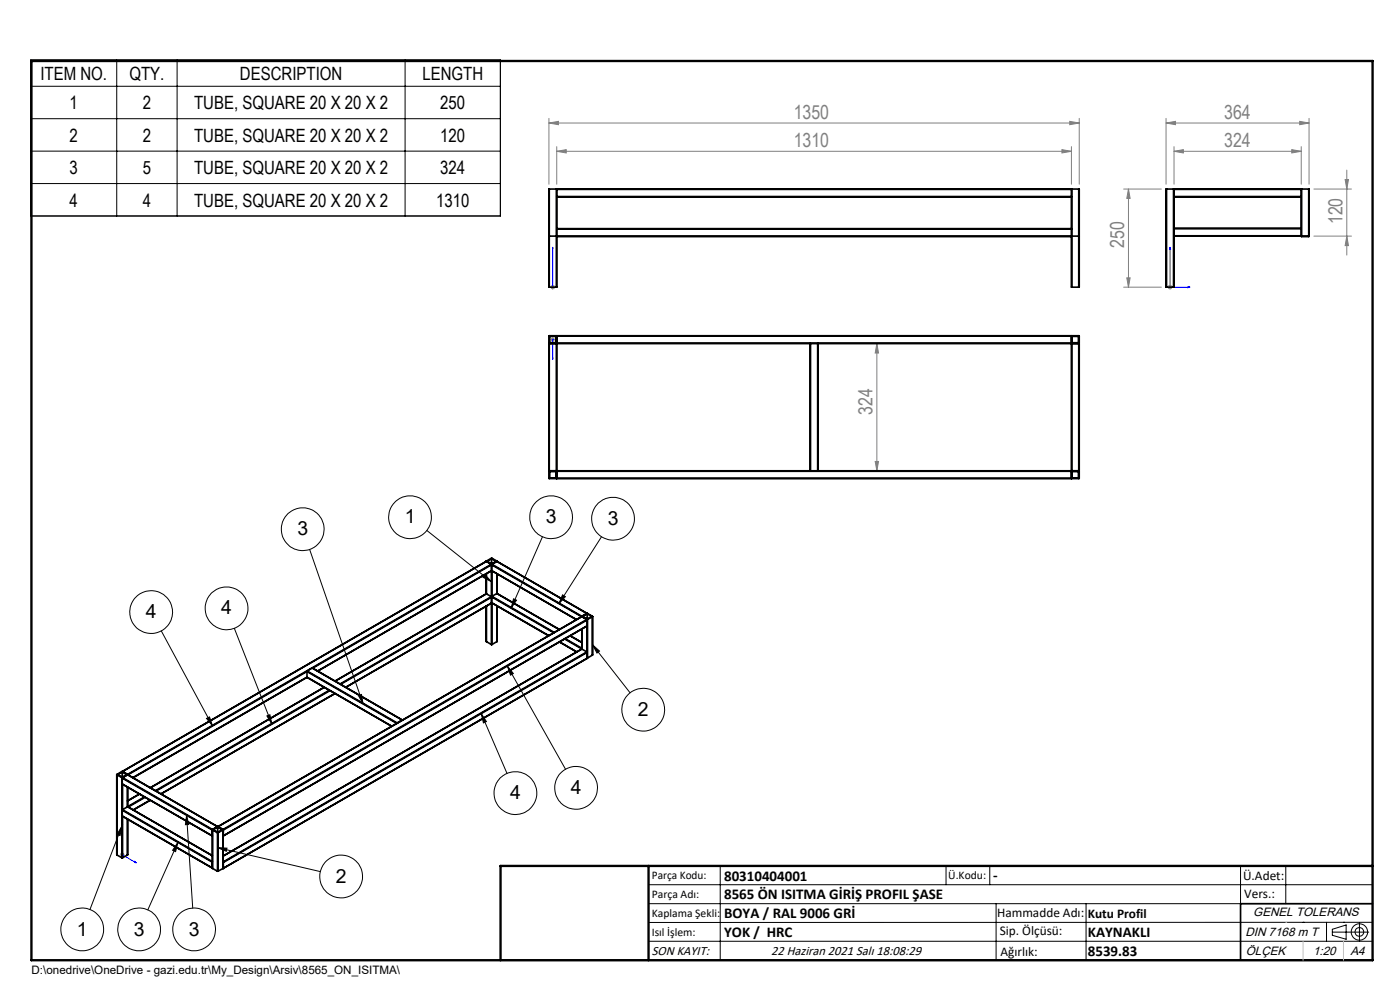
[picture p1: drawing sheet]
<svg xmlns="http://www.w3.org/2000/svg" width="297mm" height="210mm" viewBox="0 0 297 210" stroke-linecap="round" stroke-linejoin="round" font-family="sans-serif">
<g fill="none" stroke="#000" stroke-width=".21">
<path d="M6.5 12.7h99.7v33.1h-99.7zM6.5 18.3h99.7M24.8 12.7v33.1M37.6 12.7v33.1M85.9 12.7v33.1M6.5 25.2h99.7M6.5 32.1h99.7M6.5 38.9h99.7M65.7 116.5l11.3 32.8M90.6 112.5l13.6 10.9M115.1 113.9l-6.7 15.1M127.6 113.9l-9 14.1"/>
<path d="M34.2 133.8l10.9 20.2M49.7 133.3l8 20.3M102.9 121.9l1.3 1.5-1.8-1zM108.9 127l.7 .3-1.2 1.7zM119.3 126.2l.6 .4-1.3 1.4zM125.7 136.8l8 10.2M125.7 136.8l1.5 1.3-.6 .4zM43.8 152.4l.7-.3 .6 1.9zM56.6 151.9l.7-.3 .4 2zM76 147.5l.7-.2 .3 2zM102.1 151.4l5.5 12.7M102.1 151.4l1.1 1.7-.6 .2z"/>
<path d="M107.6 141.3l1.3 1.6-.6 .3zM107.6 141.3l12.4 21.9M25.9 175.3l-6.8 17.6M25.9 175.3l-.4 1.9-.7-.2zM37.7 178.7l-6.3 14.3M37.7 178.7l-.4 1.9-.7-.2zM39.6 172.9l1.3 19.7M39.6 172.9l.4 2h-.7zM46.1 179.8l21.8 5.1M46.1 179.8l2.1 .1-.2 .7zM137.6 187.7h153.6M137.6 191.7h153.6"/>
<path d="M137.6 199.7h153.6M152.8 183.7v20M200.7 183.7v4M210 183.7v4M211.3 191.7v12M230.4 191.7v12M263.2 183.7v20M272.8 183.7v8M276.4 195.6h.1M281.4 195.6v4.1M282.6 197.7h7.8M282.6 197.1l3-.9v3l-3-.8z"/>
<path d="M285 195.6h.1M288.4 195.8v3.8M291.2 195.6l-153.6 .1"/>
<circle cx="64.2" cy="112.2" r="4.5"/>
<circle cx="87" cy="109.7" r="4.5"/>
<circle cx="116.9" cy="109.7" r="4.5"/>
<circle cx="130" cy="110" r="4.5"/>
<circle cx="32.1" cy="129.8" r="4.5"/>
<circle cx="48.1" cy="129" r="4.5"/>
<circle cx="136.4" cy="150.6" r="4.5"/>
<circle cx="109.3" cy="168.2" r="4.5"/>
<circle cx="122.2" cy="167.1" r="4.5"/>
<circle cx="17.5" cy="197.2" r="4.5"/>
<circle cx="29.5" cy="197.2" r="4.5"/>
<circle cx="41.2" cy="197.1" r="4.5"/>
<circle cx="72.4" cy="185.9" r="4.5"/>
<circle cx="288.4" cy="197.7" r="1.74"/>
<circle cx="288.4" cy="197.7" r=".93"/>
</g>
<g fill="none" stroke="#00f" stroke-width=".21">
<path d="M117.3 52.4v.5v-.5M117.3 52.4v8.5M248.2 52.4l.1 .5h-.2zM248.2 52.4v8.5h4.2M117.3 76.3v-.5v.5M117.3 71.9v.2zM117.3 60.8v.2zM117.3 72h.1M117.3 60.9h.1M117.3 72v4.3M252 60.8l.4 .1-.4 .1zM25.9 174.4l.1 .4-.1-.1z"/>
<path d="M25.9 174.4v6.9l3 1.7M28.6 182.8l.3 .2-.3-.1z"/>
</g>
<g fill="none" stroke="#808080" stroke-width=".21">
<path d="M116.5 26.1l2-.4v.7zM116.5 25.1v14M116.5 26.1h112.5M118.1 32.1l2-.4v.7zM118.1 31.1v8M118.1 32.1h109.2M225.3 31.7l2 .4-2 .3zM226.9 25.7l2.1 .4-2.1 .3zM227.3 31.1v8M229 25.1v14M247.4 26.1l2-.4v.7zM247.4 26.1h30.3"/>
<path d="M247.4 25.1v14M249.1 32.1l1.9-.4v.7zM249.1 32.1h26.9M249.1 31.1v8M274 31.7l2 .4-2 .3zM275.7 25.7l2 .4-2 .3zM276 31.1v8M277.7 25.1v14M285.4 38.1h.7l-.4 2zM285.7 36.1v18M238.4 40.1h8M239 58.9h.7l-.3 2z"/>
<path d="M239.4 40.1l.3 2h-.7zM239.4 40.1v20.8M278.7 50.1h8M278.7 40.1h8M285.7 50.1l.4 2h-.7zM116.8 72h1M116.8 60.9h1M116.9 71.7l.7 .7M116.9 60.6l.7 .7M117.3 60.4v1M117.3 71.5v1M117.6 71.7l-.7 .7"/>
<path d="M117.6 60.6l-.7 .7M186 72.9l.4 2h-.7zM186 72.9v27M238.4 60.9h8M247.7 60.9h1M247.9 60.6l.7 .7M248.2 60.4v1M248.6 60.6l-.7 .7M185.7 97.9h.7l-.4 2zM25.4 181.3h1M25.6 181l.7 .7M25.9 180.8v1"/>
<path d="M26.3 181l-.7 .7"/>
</g>
<path d="M291.2 191.7h-28v12M106.2 203.7h185" fill="none" stroke="#000" stroke-width=".35"/>
<path d="M6.7 12.9h284.5v190.8h-284.5zM137.6 183.7v20M291.2 183.7h-185v20" fill="none" stroke="#000" stroke-width=".5"/>
<path d="M272.8 195.6h.1M276.4 199.7v4M285 199.7v4" fill="none" stroke="#c0c0c0" stroke-width=".21"/>
<path d="M43.8 152.4l.7-.3 .6 1.9zM56.6 151.9l.7-.3 .4 2zM76 147.5l.7-.2 .3 2zM125.7 136.8l1.5 1.3-.6 .4zM102.1 151.4l1.1 1.7-.6 .2zM107.6 141.3l1.3 1.6-.6 .3zM119.3 126.2l.6 .4-1.3 1.4zM108.9 127l.7 .3-1.2 1.7zM102.9 121.9l1.3 1.5-1.8-1zM46.1 179.8l2.1 .1-.2 .7zM25.9 175.3l-.4 1.9-.7-.2zM37.7 178.7l-.4 1.9-.7-.2zM39.6 172.9l.4 2h-.7z" fill="#000"/>
<g fill="#00f">
<path d="M28.6 182.8l.3 .2-.3-.1zM25.9 174.4l.1 .4-.1-.1z"/>
<path d="M117.3 75.8v.5zM117.3 71.9v.2z"/>
<path d="M117.3 60.8v.2zM117.3 52.4v.5z"/>
<path d="M252 60.8l.4 .1-.4 .1zM248.2 52.4l.1 .5h-.2z"/>
</g>
<g fill="#808080">
<path d="M225.3 31.7l2 .4-2 .3zM118.1 32.1l2-.4v.7zM226.9 25.7l2.1 .4-2.1 .3zM116.5 26.1l2-.4v.7zM275.7 25.7l2 .4-2 .3zM247.4 26.1l2-.4v.7z"/>
<path d="M249.1 32.1l1.9-.4v.7zM274 31.7l2 .4-2 .3z"/>
<path d="M285.7 50.1l.4 2h-.7zM285.4 38.1h.7l-.4 2z"/>
<path d="M186 72.9l.4 2h-.7zM185.7 97.9h.7l-.4 2zM239.4 40.1l.3 2h-.7zM239 58.9h.7l-.3 2z"/>
</g>
<g fill="none" stroke="#000" stroke-width=".35">
<path d="M116.5 50.1h1.6M116.5 40.1v20.8M116.5 40.1h1.5M118 40.1h.1M118 40.1v20.8M118.1 50.2l-.1 10.7M118.1 40.1v.1M118.1 41.7v.1M118.1 50.1v.1M118.1 48.5v.1M118.1 40.2v1.5M118.1 41.8v6.7"/>
<path d="M118.1 48.6v1.5M118.1 40.1h109.2M118.1 50.1h109.2M118.1 40.2h109.2M118.1 41.7h109.2M118.1 41.8h109.2M118.1 48.6h109.2M118.1 50.2h109.2M118.1 48.5h109.2M227.3 50.2l.1 10.7M227.3 50.1h1.7M227.3 40.1h.1"/>
<path d="M227.3 40.1v.1M227.3 41.7v.1M227.3 50.1v.1M227.3 48.5v.1M227.3 40.2v1.5M227.3 41.8v6.7M227.3 48.6v1.5M227.4 40.1h1.4M227.4 40.1v20.8M228.8 40.1v20.8M247.5 40.1v20.8M247.5 40.1h1.5"/>
<path d="M249 40.1h.1M249 40.1v20.8M249.1 50.1l-.1 10.8M249.1 48.4v.1M249.1 50v.1M249.1 41.7v.1M249.1 40.1v.1M249.1 40.1h26.9M249.1 50.1h26.9M249.1 40.2h26.9M249.1 41.7h26.9M249.1 41.8h26.9"/>
<path d="M249.1 48.5h26.9M249.1 40.2v1.5M249.1 41.8v6.6M249.1 48.5v1.5M249.1 48.4h26.9M249.1 50h26.9M276 50.1h.1M276 40.1h.1M276 48.4v.1M276 50v.1M276 41.7v.1M276 40.1v.1"/>
<path d="M276 50.1h1.7M276 40.2v1.5M276 41.8v6.6M276 48.5v1.5M276.1 40.1h1.5M276.1 50.1h1.5M276.1 40.1v10M277.6 50.1h.1M277.6 40.1l.1 10M277.6 40.1v10M116.5 60.9h1.5M116.5 72.9v27"/>
<path d="M116.5 72.9h1.5M116.6 71.4h1.3v1.3h-1.3zM118 72.9h.1M118 72.9v27M118.1 72.8l-.1 .1M118.1 71.3l-1.6-.1v1.7M118.1 71.3h109.2M118.1 72.8v.1M118.1 71.3v1.5M118.1 72.9v27M118.1 72.9h53.8M118.1 72.8h109.2"/>
<path d="M171.9 72.9h.1M171.9 72.9v27M171.9 72.9h1.6M173.5 72.9h.1M173.5 72.9v27M173.5 72.9h53.8M227.3 71.3h1.7l-.2 1.6M227.3 72.8l.1 .1M227.3 72.9h.1M227.3 72.8v.1M227.3 71.3v1.5M227.3 72.9v27"/>
<path d="M227.4 60.9h1.4M227.4 72.9v27M227.4 72.9h1.4M227.4 71.4h1.4v1.3h-1.4zM228.8 72.9v27M247.5 60.9h1.5M116.5 99.9v1.6h1.6M116.5 99.9h1.5M118 99.9l.1 .1M118 99.9h.1M118.1 99.9v.1M118.1 100v1.5"/>
<path d="M118.1 99.9h53.8M118.1 100h109.2M171.9 99.9h.1M171.9 99.9h1.6M173.5 99.9h.1M173.5 99.9h53.8M227.3 99.9h.1M227.3 99.9v.1M227.3 100v1.5M227.4 99.9l-.1 .1M227.4 99.9h1.4M228.8 99.9l.2 1.6h-1.7"/>
<path d="M103.2 119.1h.1M103.2 119.1l1.1-.7 1.1 .7M103.2 119.1l-77.2 44.5M103.2 119.1l1 .6M104.2 119.7h.2M104.2 119.7l.1 .1M104.2 119.7l-77.1 44.6M104.3 118.5l-.9 .6 .9 .5M104.3 118.5l.9 .6-.9 .5M104.3 118.5v1.1M104.3 119.8v1.2M104.3 119.8l19.1 11"/>
<path d="M104.3 119.8l-38 21.9M104.4 119.7l-.1 .1M104.4 119.7l19 11M105.4 119.1h.1M105.4 119.1l-1 .6M105.4 119.1l19.1 11M116.6 100h1.3v1.4h-1.3zM118.1 101.5h109.2M227.4 100h1.4v1.4h-1.4zM103.2 128.6v7.5M103.2 121.7v4.3M103.2 136.1l1 .6"/>
<path d="M103.2 126l1 .6M104.2 136.7h.2M104.2 126.6l.1 .1-32.1 18.5M104.2 128v8.7M104.2 126.6l-32.1 18.5M104.3 121v.1M104.3 121v6.9M104.3 127.9h.1M104.3 121l18 10.4M104.3 121l-36.9 21.4M104.3 127.9l-31 17.9M104.4 126.5l-.1 .1 13.2 7.6"/>
<path d="M104.4 121.1v5.4M104.4 127.9v8.8M104.4 126.5l13.2 7.7M105.4 125.9h.1M105.4 121.7v4.2M105.4 136.1l-1 .6M105.4 125.9l-1 .6M105.4 125.9l13.2 7.7M105.4 136.1h.1M105.4 128.5v7.6M105.4 125.9l13.3 7.6M116.4 134.8l-12.1-7 12.1 7.1"/>
<path d="M118.7 136.2l3.6 2.1M119.9 135.5l3.5 2v.1l-3.6-2.1M120.9 134.9l2.5 1.4M121 134.9l2.4 1.4M123.4 130.8l-77.2 44.6-19.1-11M123.4 130.8h.1M123.4 137.7h.1M123.4 130.7v.1M123.4 133.4v4.3M123.4 137.7l-76.1 43.9M123.4 130.8l1.1 .6M123.4 130.8l-77.2 44.6"/>
<path d="M123.4 137.7l1.1 .6M124.5 130.1l1.2 .7M124.5 131.4h.1M124.5 131.4l.1 .1M124.5 138.3l.1 .1M124.5 130.1l-1.1 .6M124.5 131.4l-77.2 44.6M124.5 132.8v5.5M124.5 138.3l-77.2 44.5M124.6 139.6h.1M124.6 131.5l-77.2 44.6-.1-.1M124.6 132.7l-77.2 44.6"/>
<path d="M124.6 132.7v.1M124.6 138.4l-77.3 44.5M124.6 139.6v.1M124.6 139.7l-77.3 44.5M124.6 130.2l.9 .6-.9 .5M124.6 130.2l-1 .6 1 .5M124.6 130.2v1.1M124.6 131.5v1.2M124.6 138.4v1.2M124.6 131.4v8.2M125.7 130.8v8.2l-1.1 .6M125.7 130.8l-1.1 .6"/>
<path d="M65.1 143.6l-36.9 21.4M65.1 143.6l18 10.4M65.1 142.4v1.2M65.1 142.4l19.1 11M65.1 142.4l-38 22M65.2 142.3l-.1 .1M65.2 142.3l19 11M66.2 141.7l19.1 11M66.2 141.7l-1 .6M68.8 145.8l-36.9 21.3M69.8 146.4l-36.9 21.3M70 146.5l-36.9 21.3"/>
<path d="M71 144.5l32.2-18.5zM71 147.1l-36.9 21.3M84.2 153.3v.1M85.3 152.7l-1.1 .6M24.8 164.3v17.1M24.8 164.4l1.1 .6M24.8 164.4v17M25.9 165h.1M25.9 165v17M25.9 171.9l19.1 10.9M25.9 173.1l19.1 11zM25.9 165.1l19.1 11 .1-.1"/>
<path d="M25.9 166.3l19.1 11M25.9 166.3h.1M25.9 163.8l-.9 .5 .9 .5M25.9 163.8l1 .5-1 .5M25.9 163.8v1M25.9 165.1v1.2M25.9 171.9v1.2M26 163.6l-1.2 .8M26 171.8l-.1 .1M26 165l-.1 .1M26 163.6l1.1 .7M26 165l19.1 11"/>
<path d="M26 166.3v5.5M26 173.1v8.9M26 171.8l19 11M27.1 164.3h.1M27.1 164.3v.1M27.1 171.1h.1M27.1 167v4.1M27.1 173.8v7.6M27.1 171.1l17.9 10.4M27.1 164.4l-1.1 .6M27.1 171.1l-1.1 .7M27.1 164.4l19 11"/>
<path d="M29.6 168.4l-2.5 1.5 2.5-1.5M30.7 169l-3.6 2.1M30.8 169.1l-3.6 2.1M31.9 169.7l-3.6 2.1M45 176l.1 8.2M45.1 176h.1M45.1 176l1 .7M45.1 176v8.2M46.1 176.7h.1M46.1 175.4h.1M46.1 176.7v8.1M46.1 175.4l-1 .6"/>
<path d="M46.2 175.5l.9 .5-.9 .6M46.2 175.5l-.9 .5 .9 .6M46.2 175.5v1.1M46.2 176.7v8.1M46.2 175.4l1.1 .6M47.3 176h.1M47.3 176l-1.1 .7M47.3 176v8.2M24.8 181.4l1.1 .6M25.9 182h.1M27.1 181.3v.1M27.1 181.4l-1.1 .6"/>
<path d="M45.1 184.2l1 .6M46.1 184.8h.1M47.3 184.2h.1M47.3 184.2l-1.1 .6M47.4 184.2h-.1"/>
</g>
<g font-size="4.1" fill="#808080">
<text x="168.4" y="25.2">1350</text>
<text x="259.7" y="25.2">364</text>
<text x="168.4" y="31.2">1310</text>
<text x="259.7" y="31.2">324</text>
<text x="284.8" y="47.6" transform="rotate(-90 284.8 47.6)">120</text>
<text x="238.5" y="52.6" transform="rotate(-90 238.5 52.6)">250</text>
<text x="185.1" y="88" transform="rotate(-90 185.1 88)">324</text>
</g>
<g font-size="4.1">
<text x="63.1" y="113.6">3</text>
<text x="85.9" y="111">1</text>
<text x="115.8" y="111">3</text>
<text x="128.9" y="111.3">3</text>
<text x="30.9" y="131.1">4</text>
<text x="46.9" y="130.3">4</text>
<text x="135.3" y="151.9">2</text>
<text x="108.2" y="169.5">4</text>
<text x="121.1" y="168.4">4</text>
<text x="71.2" y="187.2">2</text>
<text x="16.3" y="198.5">1</text>
<text x="28.4" y="198.5">3</text>
<text x="40" y="198.5">3</text>
</g>
<g font-size="3.9">
<text x="8.6" y="16.9">ITEM NO.</text>
<text x="27.5" y="16.9">QTY.</text>
<text x="50.9" y="16.9">DESCRIPTION</text>
<text x="89.6" y="16.9">LENGTH</text>
<text x="14.8" y="23.2">1</text>
<text x="30.3" y="23.2">2</text>
<text x="41.2" y="23.2">TUBE, SQUARE 20 X 20 X 2</text>
<text x="93.4" y="23.2">250</text>
<text x="14.8" y="30">2</text>
<text x="30.3" y="30">2</text>
<text x="41.2" y="30">TUBE, SQUARE 20 X 20 X 2</text>
<text x="93.4" y="30">120</text>
<text x="14.8" y="36.9">3</text>
<text x="30.3" y="36.9">5</text>
<text x="41.2" y="36.9">TUBE, SQUARE 20 X 20 X 2</text>
<text x="93.4" y="36.9">324</text>
<text x="14.8" y="43.8">4</text>
<text x="30.3" y="43.8">4</text>
<text x="41.2" y="43.8">TUBE, SQUARE 20 X 20 X 2</text>
<text x="92.5" y="43.8">1310</text>
</g>
<g font-size="3.2">
<text x="153.6" y="186.8">80310404001</text>
<text x="153.6" y="190.8">8565 ÖN ISITMA GİRİŞ PROFIL ŞASE</text>
<text x="210.7" y="186.6">-</text>
<text x="153.6" y="194.8">BOYA / RAL 9006 GRİ</text>
<text x="153.6" y="198.8">YOK / HRC</text>
<text x="230.8" y="198.7">KAYNAKLI</text>
<text x="230.8" y="202.8">8539.83</text>
</g>
<g font-size="2.8">
<text x="263.7" y="186.7">Ü.Adet:</text>
<text x="263.9" y="190.5">Vers.:</text>
<text x="211.5" y="194.5">Hammadde Adı:</text>
<text x="230.8" y="194.7">Kutu Profil</text>
<text x="138.3" y="202.6">SON KAYIT:</text>
<text x="163.6" y="202.6">22 Haziran 2021 Salı 18:08:29</text>
<text x="212.1" y="198.4">Sip. Ölçüsü:</text>
<text x="212.2" y="202.7">Ağırlık:</text>
</g>
<g font-size="2.6">
<text x="265.9" y="194.4">GENEL TOLERANS</text>
<text x="264.2" y="198.5">DIN 7168 m T</text>
<text x="264.3" y="202.6">ÖLÇEK</text>
<text x="278.5" y="202.6">1:20</text>
<text x="286.5" y="202.6">A4</text>
</g>
<g font-size="2.5">
<text x="138.3" y="186.4">Parça Kodu:</text>
<text x="138.3" y="190.5">Parça Adı:</text>
<text x="201.2" y="186.5">Ü.Kodu:</text>
<text x="138.3" y="194.5">Kaplama Şekli:</text>
<text x="138.3" y="198.6">Isıl İşlem:</text>
<text x="6.7" y="206.7">D:\onedrive\OneDrive - gazi.edu.tr\My_Design\Arsiv\8565_ON_ISITMA\</text>
</g>
</svg>
